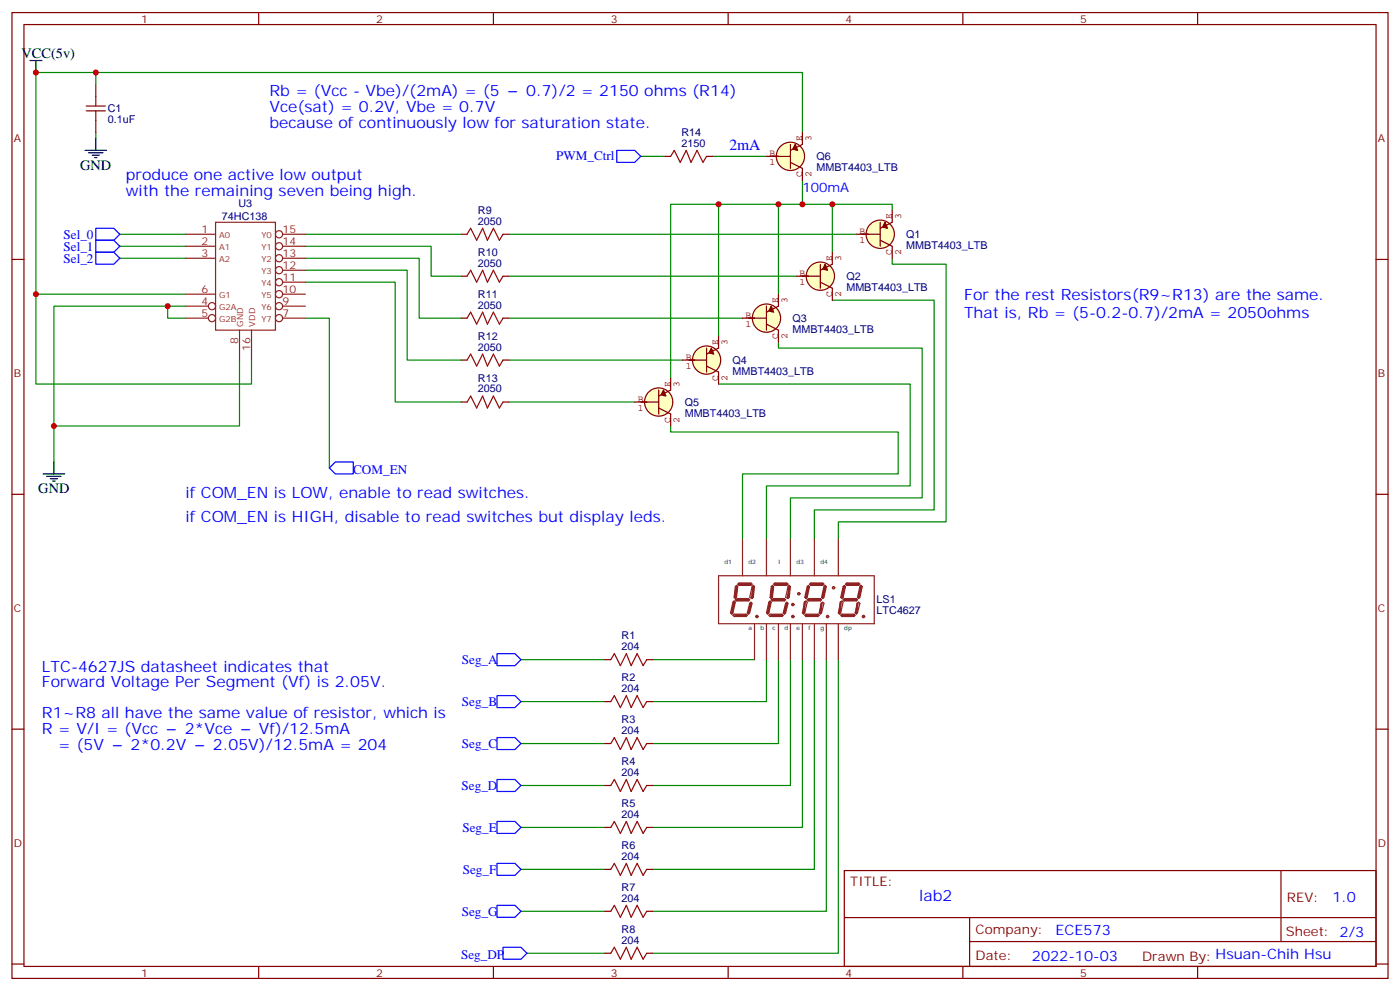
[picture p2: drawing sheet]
<svg xmlns="http://www.w3.org/2000/svg" width="412mm" height="292mm" viewBox="0 0 412 292" stroke-linecap="round" stroke-linejoin="round" font-family="sans-serif">
<g fill="none" stroke="#870000" stroke-width=".35">
<path d="M3.5 3.7h405.4v284.3h-405.4zM7.1 7.2h398.2v277.3h-398.2zM76.2 3.7v3.5M145.3 3.7v3.5M214.5 3.7v3.5M283.6 3.7v3.5M352.8 3.7v3.5M28.2 24.9v3.5M28.2 35.5v3.5M195.8 46h1.8M208.1 46h1.8M3.5 76.4h3.6"/>
<path d="M405.3 76.4h3.6M3.5 145.5h3.6M405.3 145.5h3.6M3.5 214.7h3.6M405.3 214.7h3.6M248.7 256.3h156.6v28.2h-156.6zM377.3 256.3v20.9M248.7 270.1h156.5M285.6 277.2h119.6M285.6 270.1v14.2M3.5 283.8h3.6M76.2 284.5v3.5"/>
<path d="M145.3 284.5v3.5M214.5 284.5v3.5M283.6 284.5v3.5M352.8 284.5v3.5M405.3 283.8h3.6"/>
</g>
<g fill="none" stroke="#008700" stroke-width=".35">
<path d="M28.2 21.3h208.2v17.7M28.2 39v1.7M188.7 46h7.1M209.9 46h15.9M236.4 53.1v7M149.9 69h102.3M211.7 60.1v38.9M229.3 60.1v26.5M245.2 60.1v14.2M262.8 61.9v-1.8h-65.2v51.2M262.8 76v1.8h15.9v75.8h-31.8v5.3M90 93.7h7v44.1"/>
<path d="M149.9 93.7h68.8M149.9 81.3h84.7M245.2 88.4h30v61.7h-35.3v8.8M149.9 118.4h37.1M149.9 106h51.2M211.7 113.1h56.4v30h-42.3v15.8M229.3 100.7v1.8h42.3v44.1h-38.8v12.3M197.6 125.4v1.8h67v12.3h-45.9v19.4"/>
</g>
<path d="M181.7 44.3h5.3l1.7 1.7-1.7 1.8h-5.3zM98.8 136h5.3v3.5h-5.3l-1.8-1.7z" fill="none" stroke="#00f" stroke-width=".35"/>
<path d="M25 44.3h6.4M26.1 45h4.2M27.2 45.7h2.1M27.9 46.4h.7M28.2 40.7v3.6" fill="none" stroke="#000" stroke-width=".35"/>
<path d="M25.4 31.2h5.6M25.4 32.6h5.6M28.2 28.4v2.8M28.2 32.6v2.9M197.6 46l1-1.7 1.8 3.5 1.7-3.5 1.5 3.5 1.7-3.5 1.8 3.5 1-1.8" fill="none" stroke="#a10000" stroke-width=".35"/>
<circle cx="232.8" cy="46" r="4.2" fill="#ffffc2" stroke="#850000" stroke-width=".35"/>
<path d="M234.2 42.5l.7 1.8-1.4-.4z" fill="#850000" stroke="#850000" stroke-width=".35"/>
<path d="M236.4 39v3.5l-3.6 1.8M225.8 46h7M232.8 47.8l3.6 1.8v3.5M232.8 42.5v7.1" fill="none" stroke="#850000" stroke-width=".35"/>
<circle cx="194" cy="118.4" r="4.2" fill="#ffffc2" stroke="#850000" stroke-width=".35"/>
<path d="M195.4 114.8l.7 1.8-1.4-.4z" fill="#850000" stroke="#850000" stroke-width=".35"/>
<path d="M187 118.4h7M194 114.8v7.1M197.6 111.3v3.5l-3.6 1.8M194 120.1l3.6 1.8v3.5" fill="none" stroke="#850000" stroke-width=".35"/>
<circle cx="208.1" cy="106" r="4.2" fill="#ffffc2" stroke="#850000" stroke-width=".35"/>
<path d="M209.5 102.5l.8 1.7-1.5-.3z" fill="#850000" stroke="#850000" stroke-width=".35"/>
<path d="M211.7 99v3.5l-3.6 1.7M201.1 106h7M208.1 107.8l3.6 1.7v3.6M208.1 102.5v7" fill="none" stroke="#850000" stroke-width=".35"/>
<circle cx="225.8" cy="93.7" r="4.2" fill="#ffffc2" stroke="#850000" stroke-width=".35"/>
<path d="M227.2 90.1l.7 1.8-1.4-.4z" fill="#850000" stroke="#850000" stroke-width=".35"/>
<path d="M218.7 93.7h7.1M225.8 95.4l3.5 1.8v3.5M225.8 90.1v7.1M229.3 86.6v3.5l-3.5 1.8" fill="none" stroke="#850000" stroke-width=".35"/>
<circle cx="241.7" cy="81.3" r="4.2" fill="#ffffc2" stroke="#850000" stroke-width=".35"/>
<path d="M243.1 77.8l.7 1.8-1.4-.4z" fill="#850000" stroke="#850000" stroke-width=".35"/>
<path d="M241.7 77.8v7M245.2 74.3v3.5l-3.5 1.8M234.6 81.3h7.1M241.7 83.1l3.5 1.7v3.6" fill="none" stroke="#850000" stroke-width=".35"/>
<circle cx="259.3" cy="69" r="4.2" fill="#ffffc2" stroke="#850000" stroke-width=".35"/>
<path d="M260.7 65.4l.7 1.8-1.4-.3z" fill="#850000" stroke="#850000" stroke-width=".35"/>
<path d="M252.2 69h7.1M259.3 70.7l3.5 1.8v3.5M259.3 65.4v7.1M262.8 61.9v3.5l-3.5 1.8" fill="none" stroke="#850000" stroke-width=".35"/>
<g fill="none" stroke="#008700" stroke-width=".35">
<path d="M28.2 24.9v-3.6h-17.6v91.8h63.5v-7.1M35.3 69h19.4M35.3 76h19.4M35.3 72.5h19.4M90 79.6h29.9v26.4h15.9M90 76h33.5v17.7h12.3M90 72.5h37v8.8h8.8M90 69h45.8M10.6 86.6h44.1M49.4 90.1v3.6h5.3M54.7 90.1h-38.8v45.9M90 83.1h26.4v35.3h19.4"/>
<path d="M70.6 106v19.4h-54.7M153.5 194.2h24.7M192.3 194.2h29.9M225.8 194.2v12.4h-33.5M229.3 194.2v24.7h-37M232.8 194.2v37h-40.5M236.4 194.2v49.4h-44.1M239.9 194.2v61.7h-47.6M243.4 194.2v74.1h-51.1M246.9 194.2v86.4h-54.6M153.5 206.6h24.7M153.5 218.9h24.7"/>
<path d="M153.5 231.2h24.7M153.5 243.6h24.7M153.5 255.9h24.7M153.5 268.3h24.7M155.2 280.6h23"/>
</g>
<g fill="none" stroke="#a10000" stroke-width=".35">
<path d="M137.6 69l1-1.8 1.8 3.5 1.8-3.5 1.4 3.5 1.7-3.5 1.8 3.5 1.1-1.7M137.6 93.7l1-1.8 1.8 3.5 1.8-3.5 1.4 3.5 1.7-3.5 1.8 3.5 1.1-1.7M137.6 81.3l1-1.7 1.8 3.5 1.8-3.5 1.4 3.5 1.7-3.5 1.8 3.5 1.1-1.8M137.6 118.4l1-1.8 1.8 3.5 1.8-3.5 1.4 3.5 1.7-3.5 1.8 3.5 1.1-1.7M137.6 106l1-1.8 1.8 3.6 1.8-3.6 1.4 3.6 1.7-3.6 1.8 3.6 1.1-1.8M179.9 194.2l1.1-1.8 1.7 3.6 1.8-3.6 1.4 3.6 1.8-3.6 1.7 3.6 1.1-1.8M179.9 218.9l1.1-1.8 1.7 3.6 1.8-3.6 1.4 3.6 1.8-3.6 1.7 3.6 1.1-1.8M179.9 206.6l1.1-1.8 1.7 3.5 1.8-3.5 1.4 3.5 1.8-3.5 1.7 3.5 1.1-1.7M179.9 231.2l1.1-1.7 1.7 3.5 1.8-3.5 1.4 3.5 1.8-3.5 1.7 3.5 1.1-1.8M179.9 255.9l1.1-1.7 1.7 3.5 1.8-3.5 1.4 3.5 1.8-3.5 1.7 3.5 1.1-1.8M179.9 243.6l1.1-1.8 1.7 3.6 1.8-3.6 1.4 3.6 1.8-3.6 1.7 3.6 1.1-1.8M179.9 268.3l1.1-1.8 1.7 3.6 1.8-3.6 1.4 3.6 1.8-3.6 1.7 3.6 1.1-1.8"/>
<path d="M179.9 280.6l1.1-1.7 1.7 3.5 1.8-3.5 1.4 3.5 1.8-3.5 1.7 3.5 1.1-1.8"/>
</g>
<g fill="none" stroke="#870000" stroke-width=".35">
<path d="M135.8 69h1.8M148.2 69h1.7M135.8 93.7h1.8M135.8 81.3h1.8M148.2 93.7h1.7M148.2 81.3h1.7M135.8 118.4h1.8M135.8 106h1.8M148.2 118.4h1.7M148.2 106h1.7M178.2 194.2h1.7M190.5 194.2h1.8"/>
<path d="M178.2 218.9h1.7M178.2 206.6h1.7M190.5 218.9h1.8M190.5 206.6h1.8M178.2 231.2h1.7M190.5 231.2h1.8M178.2 255.9h1.7M178.2 243.6h1.7M190.5 255.9h1.8M190.5 243.6h1.8M178.2 268.3h1.7M190.5 268.3h1.8"/>
<path d="M178.2 280.6h1.7M190.5 280.6h1.8"/>
</g>
<path d="M8.8 17.8h3.5M10.6 17.8v3.5M12.7 139.5h6.3M15.9 136v3.5M13.8 140.2h4.2M14.8 140.9h2.1M15.5 141.6h.7" fill="none" stroke="#000" stroke-width=".35"/>
<path d="M28.2 74.3h5.3l1.8 1.7-1.8 1.8h-5.3zM28.2 70.7h5.3l1.8 1.8-1.8 1.8h-5.3zM28.2 67.2h5.3l1.8 1.8-1.8 1.7h-5.3zM146.4 192.4h5.3l1.8 1.8-1.8 1.8h-5.3zM146.4 217.1h5.3l1.8 1.8-1.8 1.8h-5.3zM146.4 204.8h5.3l1.8 1.8-1.8 1.7h-5.3zM146.4 229.5h5.3l1.8 1.7-1.8 1.8h-5.3zM146.4 254.2h5.3l1.8 1.7-1.8 1.8h-5.3zM146.4 241.8h5.3l1.8 1.8-1.8 1.8h-5.3zM146.4 266.5h5.3l1.8 1.8-1.8 1.8h-5.3zM148.2 278.9h5.3l1.7 1.7-1.7 1.8h-5.3z" fill="none" stroke="#00f" stroke-width=".35"/>
<g fill="none" stroke="#8c2424" stroke-width=".35">
<path d="M54.7 69h8.8M54.7 72.5h8.8M54.7 76h8.8M63.5 65.4h17.6v31.8h-17.6zM83.3 69h6.7M83.3 72.5h6.7M83.3 76h6.7M83.3 79.6h6.7M54.7 90.1h6.7M54.7 93.7h6.7M54.7 86.6h8.8M70.6 97.2v8.8"/>
<path d="M74.1 97.2v8.8M83.3 90.1h6.7M83.3 93.7h6.7M83.3 86.6h6.7M83.3 83.1h6.7M218.7 158.9v10.6M225.8 158.9v10.6M232.8 158.9v10.6M239.9 158.9v10.6M246.9 158.9v10.6M211.7 169.5h45.8v14.1h-45.8zM215.9 177.3l.4-.4 .3 .4-.7 3.1-.4 .4-.3-.4z"/>
<path d="M216.6 176.6l.7-.4h3.2l.3 .4-.3 .3h-3.5zM216.6 172.7l.4-.4 .3 .4-.3 3.2-.4 .3-.3-.3zM217.3 172l.4-.4h3.5l.3 .4-.3 .3h-3.5zM220.8 177.6l.4-.3 .3 .3-.7 2.8-.3 .4-.4-.4zM221.5 172.7l.4-.4 .3 .4-.3 3.2-.4 .3-.7-.3zM226.8 176.9l.4 .4-.7 3.1-.4 .4-.3-.4 .7-3.1zM227.2 172.7l.3-.4 .4 .4-.4 3.2-.3 .3-.4-.3zM227.2 176.6l.7-.4h3.2l.3 .4-.3 .3h-3.6zM227.9 172l.3-.4h3.6l.3 .4-.3 .3h-3.6zM231.4 177.6l.4-.3 .3 .3-.7 2.8-.3 .4-.4-.4zM232.1 172.7l.4-.4 .3 .4-.3 3.2-.4 .3-.7-.3zM233.2 178h.3"/>
<path d="M234.9 174.8h.4M237.1 177.3l.3-.4 .4 .4-.7 3.1-.4 .4-.3-.4zM237.8 172.7l.3-.4 .4 .4-.7 3.2-.4 .3-.3-.3zM238.1 176.2h3.6l.3 .4-.3 .3h-3.6l-.3-.3zM238.5 172l.3-.4h3.6l.3 .4-.3 .3h-3.6zM242 177.6l.4-.3 .3 .3-.7 2.8-.3 .4-.4-.4zM242.7 172.7l.4-.4 .3 .4-.7 3.2-.3 .3-.4-.3zM245.5 173h.4M247.6 177.3l.4-.4 .4 .4-.8 3.1-.3 .4-.4-.4zM248.4 172.7l.3-.4 .4 .4-.7 3.2-.4 .3-.4-.3zM248.7 176.2h3.5l.4 .4-.4 .3h-3.5l-.3-.3zM249.1 172l.3-.4h3.5l.4 .4-.4 .3h-3.5z"/>
<path d="M252.6 177.6l.3-.3 .4 .3-.7 2.8-.4 .4-.3-.4zM253.3 172.7l.3-.4 .4 .4-.7 3.2-.4 .3-.3-.3zM216.3 180.8h3.5l.3 .4-.3 .3h-3.5l-.4-.3zM222.2 183.6v10.6M222.6 181.5h.4M225.8 183.6v10.6M226.5 181.2l.3-.4h3.6l.3 .4-.3 .3h-3.6zM229.3 183.6v10.6M232.8 183.6v10.6M233.2 181.5h.3M236.4 183.6v10.6M237.4 180.8h3.5l.4 .4-.4 .3h-3.5l-.3-.3z"/>
<path d="M239.9 183.6v10.6M243.4 183.6v10.6M243.8 181.5h.3M246.9 183.6v10.6M248 180.8h3.5l.4 .4-.4 .3h-3.5l-.4-.3zM254.4 181.5h.3"/>
<circle cx="82.2" cy="72.5" r="1.06"/>
<circle cx="82.2" cy="69" r="1.06"/>
<circle cx="82.2" cy="76" r="1.06"/>
<circle cx="82.2" cy="79.6" r="1.06"/>
<circle cx="62.4" cy="93.7" r="1.06"/>
<circle cx="62.4" cy="90.1" r="1.06"/>
<circle cx="82.2" cy="93.7" r="1.06"/>
<circle cx="82.2" cy="83.1" r="1.06"/>
<circle cx="82.2" cy="86.6" r="1.06"/>
<circle cx="82.2" cy="90.1" r="1.06"/>
<circle cx="233.5" cy="178" r=".35"/>
<circle cx="235.3" cy="174.8" r=".35"/>
<circle cx="245.5" cy="173" r=".35"/>
<circle cx="223" cy="181.5" r=".35"/>
<circle cx="233.5" cy="181.5" r=".35"/>
<circle cx="243.8" cy="181.5" r=".35"/>
<circle cx="254.4" cy="181.5" r=".35"/>
</g>
<g fill="none" stroke="#8c2424" stroke-width=".71">
<path d="M216.3 177.3l-.8 3.1M217 176.6h3.5M217 172.7l-.4 3.2M217.7 172h3.5M221.2 177.6l-.7 2.8M221.9 172.7l-.4 3.2M226.8 177.3l-.7 3.1M227.5 172.7l-.3 3.2M227.5 176.6h3.6M228.2 172h3.6M231.8 177.6l-.7 2.8M232.5 172.7l-.4 3.2"/>
<path d="M237.1 177.3l-.4 3.1M238.1 176.6h3.6M238.1 172.7l-.7 3.2M238.8 172h3.6M242 177.6l-.3 2.8M243.1 172.7l-.7 3.2M247.6 177.3l-.3 3.1M248.7 176.6h3.5M248.7 172.7l-.7 3.2M249.4 172h3.5M252.6 177.6l-.4 2.8M253.6 172.7l-.7 3.2"/>
<path d="M216.6 181.2h3.2M227.2 181.2h3.2M237.4 181.2h3.5M248 181.2h3.5"/>
</g>
<g fill="#c00">
<circle cx="28.2" cy="21.3" r=".88"/>
<circle cx="10.6" cy="21.3" r=".88"/>
<circle cx="10.6" cy="86.6" r=".88"/>
<circle cx="236.4" cy="60.1" r=".88"/>
<circle cx="245.2" cy="60.1" r=".88"/>
<circle cx="229.3" cy="60.1" r=".88"/>
<circle cx="211.7" cy="60.1" r=".88"/>
<circle cx="15.9" cy="125.4" r=".88"/>
<circle cx="49.4" cy="90.1" r=".88"/>
</g>
<g font-size="4.6" fill="#00f">
<text x="79.4" y="28.4">Rb = (Vcc - Vbe)/(2mA) = (5</text>
<text x="155" y="28.4">0.7)/2 = 2150 ohms (R14)</text>
<text x="79.4" y="33">Vce(sat) = 0.2V, Vbe = 0.7V</text>
<text x="79.4" y="37.6">because of continuously low for saturation state.</text>
<text x="214.8" y="44.3">2mA</text>
<text x="37" y="53.1">produce one active low output</text>
<text x="37" y="57.7">with the remaining seven being high.</text>
<text x="284" y="88.4">For the rest Resistors(R9~R13) are the same.</text>
<text x="284" y="93.7">That is, Rb = (5-0.2-0.7)/2mA = 2050ohms</text>
<text x="54.7" y="146.6">if COM_EN is LOW, enable to read switches.</text>
<text x="54.7" y="153.6">if COM_EN is HIGH, disable to read switches but display leds.</text>
<text x="12.3" y="197.7">LTC-4627JS datasheet indicates that</text>
<text x="12.3" y="202.3">Forward Voltage Per Segment (Vf) is 2.05V.</text>
<text x="12.3" y="211.5">R1~R8 all have the same value of resistor, which is</text>
<text x="12.3" y="216.1">R = V/I = (Vcc</text>
<text x="17.2" y="220.7">= (5V</text>
<text x="38.5" y="220.7">2*0.2V</text>
<text x="54.4" y="216.1">2*Vce</text>
<text x="62.7" y="220.7">2.05V)/12.5mA = 204</text>
<text x="76.3" y="216.1">Vf)/12.5mA</text>
<text x="270.8" y="265.3">lab2</text>
</g>
<g font-size="4.2">
<text x="6.3" y="17.1">VCC(5v)</text>
<text x="23.6" y="49.9">GND</text>
<text x="11.3" y="145.2">GND</text>
</g>
<g font-size="4.2" fill="#00f">
<text x="392.5" y="265.6">1.0</text>
<text x="310.9" y="275.1">ECE573</text>
<text x="304" y="282.9">2022-10-03</text>
</g>
<g font-size="3.9" fill="#00f">
<text x="163.8" y="47.2">PWM_Ctrl</text>
<text x="236.4" y="56.6">100mA</text>
<text x="18.7" y="70.2">Sel_0</text>
<text x="18.7" y="77.3">Sel_2</text>
<text x="18.7" y="73.8">Sel_1</text>
<text x="104" y="139.5">COM_EN</text>
<text x="136" y="195.4">Seg_A</text>
<text x="136.1" y="207.8">Seg_B</text>
<text x="136.1" y="220.2">Seg_C</text>
<text x="136" y="232.5">Seg_D</text>
<text x="136.2" y="244.8">Seg_E</text>
<text x="136.3" y="257.2">Seg_F</text>
<text x="136" y="269.5">Seg_G</text>
<text x="135.8" y="282.4">Seg_DP</text>
</g>
<g font-size="3.9" fill="#800">
<text x="250.5" y="260.9">TITLE:</text>
<text x="379.1" y="265.6">REV:</text>
<text x="287.4" y="275.1">Company:</text>
<text x="378.7" y="275.7">Sheet: 2/3</text>
<text x="287.4" y="282.8">Date:</text>
<text x="336.4" y="282.8">Drawn By: Hsuan-Chih Hsu</text>
</g>
<g font-size="3.2" fill="#800">
<text x="41.6" y="6.7">1</text>
<text x="110.8" y="6.7">2</text>
<text x="179.9" y="6.7">3</text>
<text x="249.1" y="6.7">4</text>
<text x="318.2" y="6.7">5</text>
<text x="4.1" y="41.8">A</text>
<text x="405.9" y="41.8">A</text>
<text x="4.1" y="110.9">B</text>
<text x="405.9" y="110.9">B</text>
<text x="4.1" y="180.1">C</text>
<text x="405.9" y="180.1">C</text>
<text x="4.1" y="249.2">D</text>
<text x="405.9" y="249.2">D</text>
<text x="41.6" y="287.5">1</text>
<text x="110.8" y="287.5">2</text>
<text x="179.9" y="287.5">3</text>
<text x="249.1" y="287.5">4</text>
<text x="318.2" y="287.5">5</text>
</g>
<g font-size="3.2" fill="#000080">
<text x="31.8" y="33.1">C1</text>
<text x="31.7" y="36.3">0.1uF</text>
<text x="200.7" y="40">R14</text>
<text x="200.7" y="43.2">2150</text>
<text x="240.5" y="47.2">Q6</text>
<text x="240.5" y="50.3">MMBT4403_LTB</text>
<text x="65.4" y="64.8">74HC138</text>
<text x="70.2" y="61.1">U3</text>
<text x="140.8" y="63">R9</text>
<text x="140.8" y="66.1">2050</text>
<text x="267" y="70.1">Q1</text>
<text x="140.8" y="75.3">R10</text>
<text x="267" y="73.3">MMBT4403_LTB</text>
<text x="140.8" y="78.5">2050</text>
<text x="249.3" y="82.5">Q2</text>
<text x="140.8" y="87.7">R11</text>
<text x="249.3" y="85.6">MMBT4403_LTB</text>
<text x="140.8" y="90.8">2050</text>
<text x="233.4" y="94.8">Q3</text>
<text x="140.8" y="100.1">R12</text>
<text x="233.4" y="98">MMBT4403_LTB</text>
<text x="140.8" y="103.2">2050</text>
<text x="215.8" y="107.2">Q4</text>
<text x="140.8" y="112.4">R13</text>
<text x="215.8" y="110.3">MMBT4403_LTB</text>
<text x="140.8" y="115.5">2050</text>
<text x="201.7" y="119.5">Q5</text>
<text x="201.7" y="122.7">MMBT4403_LTB</text>
<text x="258.2" y="177.6">LS1</text>
<text x="258.2" y="180.8">LTC4627</text>
<text x="183.1" y="191.4">204</text>
<text x="183.1" y="188.2">R1</text>
<text x="183.1" y="203.7">204</text>
<text x="183.1" y="200.6">R2</text>
<text x="183.1" y="212.9">R3</text>
<text x="183.1" y="216.1">204</text>
<text x="183.1" y="225.2">R4</text>
<text x="183.1" y="228.4">204</text>
<text x="183.1" y="237.6">R5</text>
<text x="183.1" y="240.8">204</text>
<text x="183.1" y="249.9">R6</text>
<text x="183.1" y="253.1">204</text>
<text x="183.1" y="262.3">R7</text>
<text x="183.1" y="265.5">204</text>
<text x="183.1" y="274.6">R8</text>
<text x="183.1" y="277.8">204</text>
</g>
<g font-size="3.2" fill="#8d2323">
<text x="59.4" y="68.6">1</text>
<text x="83.3" y="68.6">15</text>
<text x="59.4" y="72.1">2</text>
<text x="59.4" y="75.7">3</text>
<text x="83.3" y="75.7">13</text>
<text x="83.3" y="72.1">14</text>
<text x="83.3" y="82.7">11</text>
<text x="83.3" y="79.2">12</text>
<text x="59.4" y="89.8">4</text>
<text x="59.4" y="86.3">6</text>
<text x="83.3" y="89.8">9</text>
<text x="83.3" y="86.3">10</text>
<text x="59.4" y="93.3">5</text>
<text x="83.3" y="93.3">7</text>
<text x="70.2" y="101.3" transform="rotate(-90 70.2 101.3)">8</text>
<text x="73.7" y="103.3" transform="rotate(-90 73.7 103.3)">16</text>
</g>
<g font-size="2.8" fill="#840000">
<text x="236.3" y="41.6" transform="rotate(-90 236.3 41.6)">E</text>
<text x="239" y="41.6" transform="rotate(-90 239 41.6)">3</text>
<text x="226.7" y="46">B</text>
<text x="226.7" y="48.7">1</text>
<text x="236.3" y="52.2" transform="rotate(-90 236.3 52.2)">C</text>
<text x="239" y="52.2" transform="rotate(-90 239 52.2)">2</text>
<text x="262.7" y="64.5" transform="rotate(-90 262.7 64.5)">E</text>
<text x="265.5" y="64.5" transform="rotate(-90 265.5 64.5)">3</text>
<text x="253.2" y="68.9">B</text>
<text x="253.2" y="71.6">1</text>
<text x="245.1" y="76.9" transform="rotate(-90 245.1 76.9)">E</text>
<text x="247.8" y="76.9" transform="rotate(-90 247.8 76.9)">3</text>
<text x="262.7" y="75.1" transform="rotate(-90 262.7 75.1)">C</text>
<text x="265.5" y="75.1" transform="rotate(-90 265.5 75.1)">2</text>
<text x="235.5" y="81.2">B</text>
<text x="235.5" y="84">1</text>
<text x="229.2" y="89.2" transform="rotate(-90 229.2 89.2)">E</text>
<text x="232" y="89.2" transform="rotate(-90 232 89.2)">3</text>
<text x="245.1" y="87.5" transform="rotate(-90 245.1 87.5)">C</text>
<text x="247.8" y="87.5" transform="rotate(-90 247.8 87.5)">2</text>
<text x="219.6" y="93.6">B</text>
<text x="211.6" y="101.6" transform="rotate(-90 211.6 101.6)">E</text>
<text x="214.3" y="101.6" transform="rotate(-90 214.3 101.6)">3</text>
<text x="219.6" y="96.3">1</text>
<text x="229.2" y="99.8" transform="rotate(-90 229.2 99.8)">C</text>
<text x="232" y="99.8" transform="rotate(-90 232 99.8)">2</text>
<text x="202" y="105.9">B</text>
<text x="197.5" y="113.9" transform="rotate(-90 197.5 113.9)">E</text>
<text x="200.2" y="113.9" transform="rotate(-90 200.2 113.9)">3</text>
<text x="202" y="108.7">1</text>
<text x="211.6" y="112.1" transform="rotate(-90 211.6 112.1)">C</text>
<text x="214.3" y="112.1" transform="rotate(-90 214.3 112.1)">2</text>
<text x="187.9" y="118.3">B</text>
<text x="187.9" y="121">1</text>
<text x="197.5" y="124.5" transform="rotate(-90 197.5 124.5)">C</text>
<text x="200.2" y="124.5" transform="rotate(-90 200.2 124.5)">2</text>
</g>
<g font-size="2.5" fill="#8d2323">
<text x="64.6" y="70">A0</text>
<text x="77" y="70">Y0</text>
<text x="64.6" y="73.6">A1</text>
<text x="64.6" y="77.1">A2</text>
<text x="77" y="77.1">Y2</text>
<text x="77" y="73.6">Y1</text>
<text x="77" y="80.6">Y3</text>
<text x="64.6" y="87.7">G1</text>
<text x="77" y="87.7">Y5</text>
<text x="77" y="84.1">Y4</text>
<text x="64.6" y="91.2">G2A</text>
<text x="64.6" y="94.7">G2B</text>
<text x="77" y="94.7">Y7</text>
<text x="77" y="91.2">Y6</text>
<text x="71.6" y="96.1" transform="rotate(-90 71.6 96.1)">GND</text>
<text x="75.1" y="96.1" transform="rotate(-90 75.1 96.1)">VDD</text>
</g>
<g font-size="1.8">
<text x="213.4" y="166">d1</text>
<text x="220.5" y="166">d2</text>
<text x="229.3" y="166">l</text>
<text x="234.6" y="166">d3</text>
<text x="241.7" y="166">d4</text>
<text x="220.5" y="185.4">a</text>
<text x="224" y="185.4">b</text>
<text x="227.5" y="185.4">c</text>
<text x="231.1" y="185.4">d</text>
<text x="234.6" y="185.4">e</text>
<text x="238.1" y="185.4">f</text>
<text x="241.7" y="185.4">g</text>
<text x="248.7" y="185.4">dp</text>
</g>
</svg>
